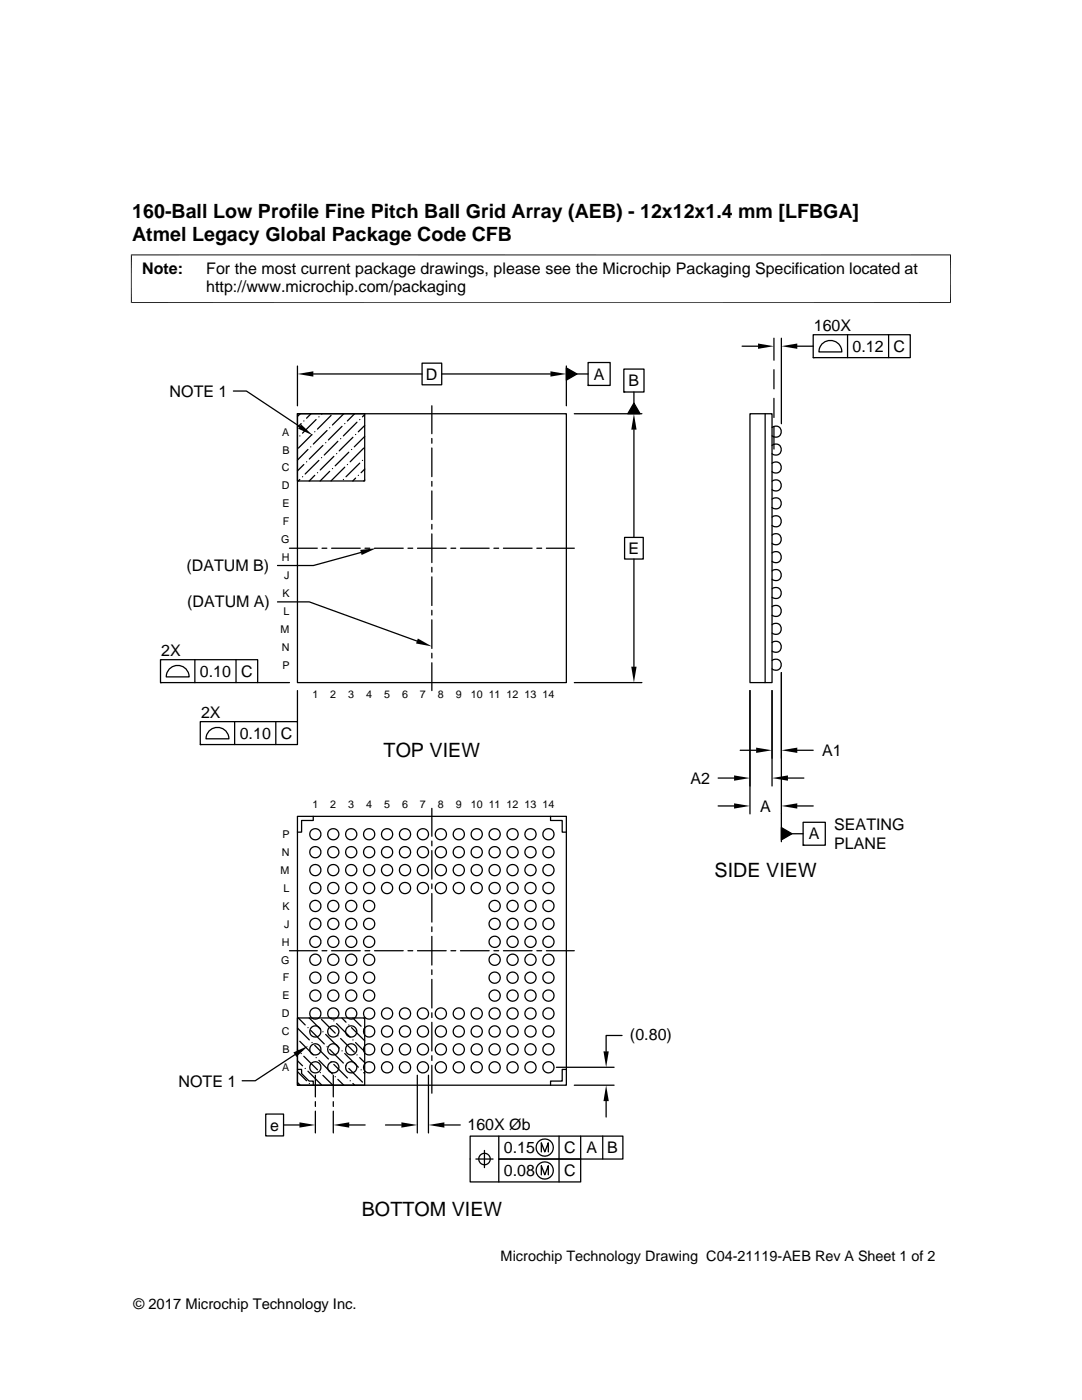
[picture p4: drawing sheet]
<svg xmlns="http://www.w3.org/2000/svg" width="216mm" height="279mm" viewBox="0 0 216 279" stroke-linecap="round" stroke-linejoin="round" font-family="sans-serif">
<g fill="none" stroke="#000" stroke-width=".25">
<path d="M46.6 78h2.6l10.6 7.1M59.4 73v8M62.5 74.6h21.7M84.2 72.5h3.9v4.3h-3.9zM88.1 74.6h21.7M113 73.4l2.1 1.2-2.1 1.3zM113 73v8M115.1 74.6h2.2M117.3 72.3h4.5v4.6h-4.5zM117.3 76.9h.1M124.5 73.7h4v4.5h-4zM124.5 78.2h.1"/>
<path d="M126.5 78.2v2.3M148.1 69.1h3.2M154.4 67.5v4.4M154.4 73.8v3.8M154.4 79.5v3.8M155.9 67.5v17.1M159.1 69.1h3.2M162.3 66.8h19.3v4.6h-19.3zM162.3 71.4h.1M164.2 68.5a2.3 2.3 0 0 1 2.4-.4 2.3 2.3 0 0 1 1.4 2.1h-4.6l.3-1.1zM169.1 66.8v4.6M177.3 66.8v4.6"/>
<path d="M59.4 82.6h53.6v53.6h-53.6zM59.4 82.6h.1M59.4 82.6h13.4v13.4h-13.4zM59.8 87h.1M59.8 95.7l-.3 .3M59.9 82.6l-.5 .5M60.1 84.5l-.7 .8M60.4 95.1h.1M60.6 84h.1M60.6 92.7l-1.2 1.3M61.2 92.2h.1M61.4 89.7l-2 2.1"/>
<path d="M62 89.2h.1M62.1 82.6l-.9 .9M62.3 86.7l-2.8 2.7M62.8 86.2h.1M62.8 94.9l-1.1 1.1M63.1 83.7l-2.7 2.7M63.4 94.3h.1M63.6 83.2h.1M63.6 91.9l-2.7 2.7M64.2 91.3h.1M64.2 82.6h.1M64.4 88.9l-2.7 2.7"/>
<path d="M65 88.3h.1M65.3 85.9l-2.8 2.7M65.8 85.4h.1M65.8 94.1l-1.9 1.9M66.1 82.9l-2.7 2.7M66.3 93.5h.1M66.6 91.1l-2.7 2.7M67.2 90.5h.1M67.4 88.1l-2.7 2.7M68 87.5h.1M68.2 85.1l-2.7 2.7M68.5 95.7h.1"/>
<path d="M68.6 82.6l-2.3 2.2M68.8 84.5h.1M68.8 93.2l-2.7 2.8M69.3 92.7h.1M69.6 90.3l-2.7 2.7M70.1 89.7h.1M70.4 87.3l-2.7 2.7M70.8 82.6l-1.5 1.4M71 86.7h.1M71 95.4l-.6 .6M71.2 84.3l-2.7 2.7M71.5 94.9h.1"/>
<path d="M71.8 83.7h.1M71.8 92.4l-2.8 2.7M72.3 91.9h.1M72.6 89.4l-2.7 2.8M72.8 82.7l-.5 .5M72.8 93.6l-.7 .7M72.8 95.8l-.2 .2M72.8 84.9l-1.3 1.3M72.8 87.1l-2.1 2.1M86.2 81v5.6M86.2 87.5v1M86.2 89.4v5.7"/>
<path d="M86.2 96.1v.9M86.2 98v5.7M114.6 82.6h13.5M126.5 85.7v21.6M126.5 80.5l1.2 2.1h-2.4zM149.6 82.6h4.5v53.6h-4.5zM152.7 82.6v53.6M154.1 99.6a1.12 1.12 0 0 1 1.8 .6 1.07 1.07 0 0 1-1 1.4l-.8-.3M154.1 96a1.12 1.12 0 0 1 1.8 .6 1.07 1.07 0 0 1-1 1.4l-.8-.3M154.1 92.5a1.12 1.12 0 0 1 1.8 .6 1.07 1.07 0 0 1-1 1.3l-.8-.3M154.1 88.9a1.12 1.12 0 0 1 1.8 .6 1.07 1.07 0 0 1-1 1.3l-.8-.2M154.1 85.3a1.12 1.12 0 0 1 1.8 .6 1.07 1.07 0 0 1-1 1.3l-.8-.2"/>
<path d="M154.4 85.2v4.4M57.8 109.4h5.5M64.3 109.4h.9M66.2 109.4h5.7M72 110.3l-9.5 2.6h-7.1M72.8 109.4h1M74.7 109.4h5.8M81.4 109.4h1M83.3 109.4h5.7M86.2 104.6v1M86.2 106.6v5.7M86.2 113.2v1"/>
<path d="M86.2 115.1v5.7M90 109.4h.9M91.9 109.4h5.7M98.6 109.4h.9M100.5 109.4h5.7M107.1 109.4h1M109 109.4h5.6M124.6 107.3h3.8v4.3h-3.8zM126.5 111.6v21.5M154.1 117.5a1.11 1.11 0 0 1 1.8 .6 1.07 1.07 0 0 1-1 1.3l-.8-.2M154.1 113.9a1.1 1.1 0 0 1 1.8 .6 1.07 1.07 0 0 1-1 1.4l-.8-.3M154.1 110.4a1.1 1.1 0 0 1 1.8 .6 1.07 1.07 0 0 1-1 1.3l-.8-.3"/>
<path d="M154.1 106.8a1.1 1.1 0 0 1 1.8 .6 1.07 1.07 0 0 1-1 1.3l-.8-.3M154.1 103.2a1.12 1.12 0 0 1 1.8 .6 1.07 1.07 0 0 1-1 1.3l-.8-.2M32 131.7h19.4v4.5h-19.4zM32 136.2h.1M33.9 133.4a2.29 2.29 0 0 1 2.5-.4 2.29 2.29 0 0 1 1.3 2.1h-4.5l.3-1.2zM38.9 131.7v4.5M47.1 131.7v4.5M51.4 136.2h6.4M55.4 120.1h6.3l21.5 7.8M59.4 137.8v6.2M86.2 121.8v.9M86.2 123.7v5.7"/>
<path d="M86.2 130.4v.9M86.2 132.3v5.5M114.6 136.2h13.5M149.6 137.8v24.6M154.1 137.8v19.1M154.1 131.8a1.11 1.11 0 0 1 1.8 .6 1.06 1.06 0 0 1-1 1.4l-.8-.3M154.1 128.2a1.11 1.11 0 0 1 1.8 .7 1.09 1.09 0 0 1-.4 1.1 1.09 1.09 0 0 1-1.2 .1l-.2-.2M154.1 124.7a1.11 1.11 0 0 1 1.8 .6 1.06 1.06 0 0 1-1 1.3l-.8-.3M154.1 121.1a1.11 1.11 0 0 1 1.8 .6 1.06 1.06 0 0 1-1 1.3l-.8-.2M155.9 134.2v33.8M40 144h19.4v4.6h-19.4zM40 148.6h.1"/>
<path d="M41.9 145.7a2.29 2.29 0 0 1 2.4-.3 2.29 2.29 0 0 1 1.4 2h-4.6l.3-1.1zM46.8 144v4.6M55 144v4.6M143.3 155.3h3.2M147.7 149.7h3.2M157.2 155.3h3.2M159.1 149.7h3.2M59.4 162.9h53.6v53.7h-53.6zM62.5 162.9v.8h-2.3v2.4h-.8M86.2 161.3v5.6M86.2 167.9v.9M86.2 169.8v5.7"/>
<path d="M86.2 176.4v1M86.2 178.3v5.7M109.9 162.9v.8h2.3v2.4h.8M143.3 160.8h3.2M155.9 165.2l2.1 1.2-2.1 1.2zM158 166.4h2.3M159.1 160.8h3.2M160.3 164.1h4.4v4.6h-4.4zM160.3 168.7h.1M57.8 189.7h5.5M64.3 189.7h.9M66.2 189.7h5.7"/>
<path d="M72.8 189.7h1M74.7 189.7h5.8M81.4 189.7h1M83.3 189.7h5.7M86.2 185v.9M86.2 186.9v5.7M86.2 193.5v1M86.2 195.5v5.7M90 189.7h.9M91.9 189.7h5.7M98.6 189.7h.9M100.5 189.7h5.7"/>
<path d="M107.1 189.7h1M109 189.7h5.6M58.8 210.5l-7.9 5.2h-2.6M59.4 216.6h.1M59.4 213.4h.8v.8l1.5 1.6h.8v.8M59.4 216l.5 .6M59.4 203.2h13.4v13.4h-13.4zM59.4 205.2l2.3 2.3M59.4 213.9l1.8 1.8M59.4 211.7l1 1M59.4 209.5l.1 .2M59.5 203.2l1.4 1.4"/>
<path d="M59.8 207.8l2.7 2.7M60.1 210.2h.1M60.6 210.8l2.8 2.7M60.9 213.2h.1M61.4 205.1h.1M61.4 213.8l2.8 2.7M61.7 203.2l2.2 2.2M61.7 216.2h.1M62 205.6l2.7 2.7M62.3 208.1h.1M62.8 208.6l2.7 2.7M62.9 214.6v4.3"/>
<path d="M62.9 219.9v.9M63.1 211.1h.1M63.6 211.6l2.7 2.7M63.9 214.1h.1M64.2 203.5l2.7 2.7M64.4 205.9h.1M64.4 214.6l2 2M65 206.4l2.7 2.8M65.3 208.9h.1M65.8 209.4l2.7 2.8M66 203.2h.1M66.1 211.9h.1"/>
<path d="M66.5 214.6v4.3M66.5 219.9v.9M66.6 203.7h.1M66.6 212.4l2.7 2.7M66.9 214.9h.1M67.2 204.3l2.7 2.7M67.4 206.7h.1M67.4 215.4l1.2 1.2M68 207.3l2.7 2.7M68.2 203.2l.8 .8M68.2 209.7h.1M68.8 210.2l2.7 2.8"/>
<path d="M69 212.7h.1M69.6 204.6h.1M69.6 213.2l2.7 2.8M69.9 215.7h.1M70.1 205.1l2.7 2.6M70.4 203.2l1.7 1.6M70.4 207.5h.1M70.4 216.2l.4 .4M71 208.1l1.8 1.8M71.2 210.5h.1M71.8 211.1l1 .9M72.1 213.5h.1"/>
<path d="M72.6 214.1l.2 .1M72.6 203.2l.2 .1M72.6 205.4h.1M83.3 214.6v11.5M85.5 214.6v11.5M86.2 202.1v1M86.2 204v5.7M86.2 210.7v.9M86.2 212.6v5.6M111 213h11.5M113 213.4h-.8v2.4h-2.3v.8M114.6 216.6h7.9"/>
<path d="M120.9 219.8v3.1M124.1 206.7h-3.2v3.1M53 222.3h3.6v4.4h-3.6zM56.6 224.5h3.2M62.9 221.8v4.3M66.5 221.8v4.3M69.7 224.5h3.2M76.9 224.5h3.2M88.7 224.5h3.1M95 231.3h3.4M96.7 229.6v3.4M99.5 226.7v4.6h16.4v4.6h-22.1v-9.2h30.5v4.6h-24.8v4.6"/>
<path d="M108 229.9v-1.8l.7 1.8 .7-1.8v1.8M108 234.5v-1.9l.7 1.9 .7-1.9v1.9M111.5 226.7v9.2M115.9 226.7v4.6M120.3 226.7v4.6"/>
<circle cx="62.9" cy="177.2" r="1.12"/>
<circle cx="62.9" cy="173.6" r="1.12"/>
<circle cx="62.9" cy="170.1" r="1.12"/>
<circle cx="62.9" cy="166.5" r="1.12"/>
<circle cx="66.5" cy="177.2" r="1.13"/>
<circle cx="66.5" cy="173.6" r="1.12"/>
<circle cx="66.5" cy="170.1" r="1.12"/>
<circle cx="66.5" cy="166.5" r="1.12"/>
<circle cx="70.1" cy="177.2" r="1.13"/>
<circle cx="70.1" cy="173.6" r="1.12"/>
<circle cx="70.1" cy="170.1" r="1.12"/>
<circle cx="70.1" cy="166.5" r="1.12"/>
<circle cx="73.7" cy="177.2" r="1.13"/>
<circle cx="73.7" cy="173.6" r="1.12"/>
<circle cx="73.7" cy="170.1" r="1.12"/>
<circle cx="73.7" cy="166.5" r="1.12"/>
<circle cx="77.2" cy="177.2" r="1.12"/>
<circle cx="77.2" cy="173.6" r="1.12"/>
<circle cx="77.2" cy="170.1" r="1.12"/>
<circle cx="77.2" cy="166.5" r="1.12"/>
<circle cx="80.8" cy="177.2" r="1.12"/>
<circle cx="80.8" cy="170.1" r="1.12"/>
<circle cx="80.8" cy="173.6" r="1.12"/>
<circle cx="80.8" cy="166.5" r="1.12"/>
<circle cx="84.4" cy="177.2" r="1.12"/>
<circle cx="84.4" cy="173.6" r="1.12"/>
<circle cx="84.4" cy="170.1" r="1.12"/>
<circle cx="84.4" cy="166.5" r="1.12"/>
<circle cx="88" cy="177.2" r="1.12"/>
<circle cx="88" cy="173.6" r="1.12"/>
<circle cx="88" cy="170.1" r="1.12"/>
<circle cx="88" cy="166.5" r="1.12"/>
<circle cx="91.5" cy="177.2" r="1.12"/>
<circle cx="91.5" cy="173.6" r="1.12"/>
<circle cx="91.5" cy="170.1" r="1.12"/>
<circle cx="91.6" cy="166.5" r="1.12"/>
<circle cx="95.1" cy="177.2" r="1.12"/>
<circle cx="95.1" cy="173.6" r="1.12"/>
<circle cx="95.1" cy="170.1" r="1.12"/>
<circle cx="95.1" cy="166.5" r="1.12"/>
<circle cx="98.7" cy="177.2" r="1.12"/>
<circle cx="98.7" cy="173.6" r="1.12"/>
<circle cx="98.7" cy="170.1" r="1.12"/>
<circle cx="98.7" cy="166.5" r="1.12"/>
<circle cx="102.3" cy="177.2" r="1.12"/>
<circle cx="102.3" cy="173.6" r="1.12"/>
<circle cx="102.3" cy="170.1" r="1.12"/>
<circle cx="102.3" cy="166.5" r="1.11"/>
<circle cx="105.9" cy="177.2" r="1.12"/>
<circle cx="105.9" cy="173.6" r="1.12"/>
<circle cx="105.9" cy="170.1" r="1.12"/>
<circle cx="105.9" cy="166.5" r="1.11"/>
<circle cx="109.4" cy="177.2" r="1.12"/>
<circle cx="109.4" cy="173.6" r="1.12"/>
<circle cx="109.4" cy="170.1" r="1.12"/>
<circle cx="109.4" cy="166.5" r="1.11"/>
<circle cx="62.9" cy="198.7" r="1.12"/>
<circle cx="62.9" cy="195.1" r="1.12"/>
<circle cx="62.9" cy="180.8" r="1.12"/>
<circle cx="62.9" cy="184.4" r="1.12"/>
<circle cx="62.9" cy="188" r="1.12"/>
<circle cx="62.9" cy="191.5" r="1.12"/>
<circle cx="66.5" cy="198.7" r="1.12"/>
<circle cx="66.5" cy="195.1" r="1.12"/>
<circle cx="66.5" cy="184.4" r="1.12"/>
<circle cx="66.5" cy="180.8" r="1.12"/>
<circle cx="66.5" cy="191.5" r="1.12"/>
<circle cx="66.5" cy="188" r="1.12"/>
<circle cx="70.1" cy="198.7" r="1.12"/>
<circle cx="70.1" cy="195.1" r="1.12"/>
<circle cx="70.1" cy="180.8" r="1.12"/>
<circle cx="70.1" cy="184.4" r="1.12"/>
<circle cx="70.1" cy="188" r="1.12"/>
<circle cx="70.1" cy="191.5" r="1.12"/>
<circle cx="73.7" cy="198.7" r="1.12"/>
<circle cx="73.7" cy="195.1" r="1.12"/>
<circle cx="73.7" cy="184.4" r="1.12"/>
<circle cx="73.7" cy="180.8" r="1.12"/>
<circle cx="73.7" cy="191.5" r="1.12"/>
<circle cx="73.7" cy="188" r="1.12"/>
<circle cx="98.7" cy="198.7" r="1.12"/>
<circle cx="98.7" cy="195.1" r="1.12"/>
<circle cx="98.7" cy="180.8" r="1.12"/>
<circle cx="98.7" cy="184.4" r="1.12"/>
<circle cx="98.7" cy="188" r="1.12"/>
<circle cx="98.7" cy="191.5" r="1.12"/>
<circle cx="102.3" cy="198.7" r="1.12"/>
<circle cx="102.3" cy="195.1" r="1.12"/>
<circle cx="102.3" cy="184.4" r="1.12"/>
<circle cx="102.3" cy="180.8" r="1.12"/>
<circle cx="102.3" cy="191.5" r="1.12"/>
<circle cx="102.3" cy="188" r="1.12"/>
<circle cx="105.9" cy="198.7" r="1.12"/>
<circle cx="105.9" cy="195.1" r="1.12"/>
<circle cx="105.9" cy="184.4" r="1.12"/>
<circle cx="105.9" cy="180.8" r="1.12"/>
<circle cx="105.9" cy="191.5" r="1.12"/>
<circle cx="105.9" cy="188" r="1.12"/>
<circle cx="109.4" cy="198.7" r="1.12"/>
<circle cx="109.4" cy="195.1" r="1.12"/>
<circle cx="109.4" cy="184.4" r="1.12"/>
<circle cx="109.4" cy="180.8" r="1.12"/>
<circle cx="109.4" cy="191.5" r="1.12"/>
<circle cx="109.4" cy="188" r="1.12"/>
<circle cx="62.9" cy="202.3" r="1.12"/>
<circle cx="62.9" cy="209.4" r="1.12"/>
<circle cx="62.9" cy="205.9" r="1.12"/>
<circle cx="62.9" cy="213" r="1.12"/>
<circle cx="66.5" cy="202.3" r="1.13"/>
<circle cx="66.5" cy="209.4" r="1.12"/>
<circle cx="66.5" cy="205.9" r="1.12"/>
<circle cx="66.5" cy="213" r="1.12"/>
<circle cx="70.1" cy="202.3" r="1.13"/>
<circle cx="70.1" cy="209.4" r="1.12"/>
<circle cx="70.1" cy="205.9" r="1.12"/>
<circle cx="70.1" cy="213" r="1.12"/>
<circle cx="73.7" cy="202.3" r="1.13"/>
<circle cx="73.7" cy="209.4" r="1.12"/>
<circle cx="73.7" cy="205.9" r="1.12"/>
<circle cx="73.7" cy="213" r="1.12"/>
<circle cx="77.2" cy="202.3" r="1.12"/>
<circle cx="77.2" cy="209.4" r="1.12"/>
<circle cx="77.2" cy="205.9" r="1.12"/>
<circle cx="77.2" cy="213" r="1.12"/>
<circle cx="80.8" cy="202.3" r="1.12"/>
<circle cx="80.8" cy="209.4" r="1.12"/>
<circle cx="80.8" cy="205.9" r="1.12"/>
<circle cx="80.8" cy="213" r="1.12"/>
<circle cx="84.4" cy="202.3" r="1.12"/>
<circle cx="84.4" cy="209.4" r="1.12"/>
<circle cx="84.4" cy="205.9" r="1.12"/>
<circle cx="84.4" cy="213" r="1.12"/>
<circle cx="88" cy="202.3" r="1.12"/>
<circle cx="88" cy="209.4" r="1.12"/>
<circle cx="88" cy="205.9" r="1.12"/>
<circle cx="88" cy="213" r="1.12"/>
<circle cx="91.5" cy="202.3" r="1.12"/>
<circle cx="91.5" cy="209.4" r="1.12"/>
<circle cx="91.5" cy="205.9" r="1.12"/>
<circle cx="91.6" cy="213" r="1.12"/>
<circle cx="95.1" cy="202.3" r="1.12"/>
<circle cx="95.1" cy="209.4" r="1.12"/>
<circle cx="95.1" cy="205.9" r="1.12"/>
<circle cx="95.1" cy="213" r="1.12"/>
<circle cx="98.7" cy="202.3" r="1.12"/>
<circle cx="98.7" cy="209.4" r="1.12"/>
<circle cx="98.7" cy="205.9" r="1.12"/>
<circle cx="98.7" cy="213" r="1.12"/>
<circle cx="102.3" cy="202.3" r="1.12"/>
<circle cx="102.3" cy="209.4" r="1.12"/>
<circle cx="102.3" cy="205.9" r="1.12"/>
<circle cx="102.3" cy="213" r="1.11"/>
<circle cx="105.9" cy="202.3" r="1.12"/>
<circle cx="105.9" cy="209.4" r="1.12"/>
<circle cx="105.9" cy="205.9" r="1.12"/>
<circle cx="105.9" cy="213" r="1.11"/>
<circle cx="109.4" cy="202.3" r="1.12"/>
<circle cx="109.4" cy="209.4" r="1.12"/>
<circle cx="109.4" cy="205.9" r="1.12"/>
<circle cx="109.4" cy="213" r="1.11"/>
<circle cx="96.7" cy="231.3" r="1.14"/>
<circle cx="108.7" cy="229" r="1.71"/>
<circle cx="108.7" cy="233.6" r="1.71"/>
</g>
<g fill="#000">
<path d="M59.4 74.6l3.1-.5v1.1zM109.8 74.1l3.2 .5-3.2 .6zM113 73.4l2.1 1.2-2.1 1.3zM151.3 68.6l3.1 .5-3.1 .5zM155.9 69.1l3.2-.5v1zM60.1 84.7l2.3 2.2-2.9-1.3zM126.5 82.6l.5 3.1h-1zM126.5 80.5l1.2 2.1h-2.4zM71.9 109.7l3.2-.3-2.9 1.4zM83.4 127.4l2.8 1.6-3.2-.6zM126 133.1h1l-.5 3.1zM146.5 154.7l3.1 .6-3.1 .5z"/>
<path d="M150.9 149.2l3.2 .5-3.2 .6zM154.1 155.3l3.1-.6v1.1zM155.9 149.7l3.2-.5v1.1zM146.5 160.3l3.1 .5-3.1 .6zM155.9 165.2l2.1 1.2-2.1 1.2zM155.9 160.8l3.2-.5v1.1zM58.5 210l3-1.3-2.4 2.2zM120.9 216.6l.6 3.2h-1.1zM120.4 209.8h1.1l-.6 3.2zM59.8 224l3.1 .5-3.1 .5zM66.5 224.5l3.2-.5v1zM80.1 224l3.2 .5-3.2 .5z"/>
<path d="M85.5 224.5l3.2-.5v1z"/>
</g>
<path d="M26.1 50.9h163.7M26.2 50.8v9.7M189.7 50.8v9.7M26.1 60.4h163.7" fill="none" stroke="#000" stroke-width=".2"/>
<g font-size="3.9">
<text x="26.4" y="43.5">160-Ball Low Profile Fine Pitch Ball Grid Array (AEB) - 12x12x1.4 mm [LFBGA]</text>
<text x="26.4" y="48">Atmel Legacy Global Package Code CFB</text>
<text x="76.5" y="151.1">TOP VIEW</text>
<text x="142.6" y="174.9">SIDE VIEW</text>
<text x="72.2" y="242.6">BOTTOM VIEW</text>
</g>
<g font-size="3.2">
<text x="28.4" y="54.6">Note:</text>
<text x="41.1" y="58.3">http://www.microchip.com/packaging</text>
<text x="41.1" y="54.6">For the most current package drawings, please see the Microchip Packaging Specification located at</text>
<text x="162.4" y="66">160X</text>
<text x="170.1" y="70.2">0.12</text>
<text x="178.3" y="70.2">C</text>
<text x="85" y="75.8">D</text>
<text x="118.5" y="75.8">A</text>
<text x="125.4" y="77.1">B</text>
<text x="33.8" y="79.2">NOTE 1</text>
<text x="125.4" y="110.6">E</text>
<text x="37.2" y="114">(DATUM B)</text>
<text x="37.4" y="121.2">(DATUM A)</text>
<text x="32.2" y="130.9">2X</text>
<text x="39.9" y="135.1">0.10</text>
<text x="48.1" y="135.1">C</text>
<text x="40.1" y="143.2">2X</text>
<text x="47.8" y="147.4">0.10</text>
<text x="56" y="147.4">C</text>
<text x="164" y="150.9">A1</text>
<text x="137.8" y="156.4">A2</text>
<text x="151.7" y="162">A</text>
<text x="161.4" y="167.5">A</text>
<text x="166.5" y="165.7">SEATING</text>
<text x="166.5" y="169.4">PLANE</text>
<text x="125.7" y="207.5">(0.80)</text>
<text x="35.6" y="216.9">NOTE 1</text>
<text x="53.9" y="225.6">e</text>
<text x="93.3" y="225.6">160X Øb</text>
<text x="100.5" y="230.2">0.15</text>
<text x="112.5" y="230.2">C</text>
<text x="117" y="230.2">A</text>
<text x="121.2" y="230.2">B</text>
<text x="100.5" y="234.7">0.08</text>
<text x="112.5" y="234.7">C</text>
</g>
<g font-size="2.9">
<text x="99.9" y="251.7">Microchip Technology Drawing C04-21119-AEB Rev A Sheet 1 of 2</text>
<text x="26.6" y="261.3">© 2017 Microchip Technology Inc.</text>
</g>
<g font-size="2.1">
<text x="56.3" y="86.9">A</text>
<text x="56.2" y="94.1">C</text>
<text x="56.3" y="90.5">B</text>
<text x="56.2" y="97.7">D</text>
<text x="56.3" y="101.2">E</text>
<text x="56.5" y="104.8">F</text>
<text x="56.1" y="108.4">G</text>
<text x="56.2" y="112">H</text>
<text x="56.3" y="119.1">K</text>
<text x="56.7" y="115.5">J</text>
<text x="56.6" y="122.7">L</text>
<text x="56" y="126.3">M</text>
<text x="56.2" y="129.9">N</text>
<text x="56.3" y="133.4">P</text>
<text x="62.3" y="139.3">1</text>
<text x="65.9" y="139.3">2</text>
<text x="69.5" y="139.3">3</text>
<text x="73.1" y="139.3">4</text>
<text x="76.6" y="139.3">5</text>
<text x="80.2" y="139.3">6</text>
<text x="83.8" y="139.3">7</text>
<text x="87.4" y="139.3">8</text>
<text x="91" y="139.3">9</text>
<text x="93.9" y="139.3">10 11 12 13 14</text>
<text x="62.3" y="161.3">1</text>
<text x="65.9" y="161.3">2</text>
<text x="69.5" y="161.3">3</text>
<text x="73.1" y="161.3">4</text>
<text x="76.6" y="161.3">5</text>
<text x="80.2" y="161.3">6</text>
<text x="83.8" y="161.3">7</text>
<text x="87.4" y="161.3">8</text>
<text x="91" y="161.3">9</text>
<text x="93.9" y="161.3">10 11 12 13 14</text>
<text x="56.3" y="167.3">P</text>
<text x="56.2" y="170.8">N</text>
<text x="56" y="174.4">M</text>
<text x="56.6" y="178">L</text>
<text x="56.3" y="181.6">K</text>
<text x="56.7" y="185.1">J</text>
<text x="56.2" y="188.7">H</text>
<text x="56.1" y="192.3">G</text>
<text x="56.5" y="195.9">F</text>
<text x="56.2" y="203">D</text>
<text x="56.3" y="199.5">E</text>
<text x="56.2" y="206.6">C</text>
<text x="56.3" y="213.8">A</text>
<text x="56.3" y="210.2">B</text>
</g>
</svg>
